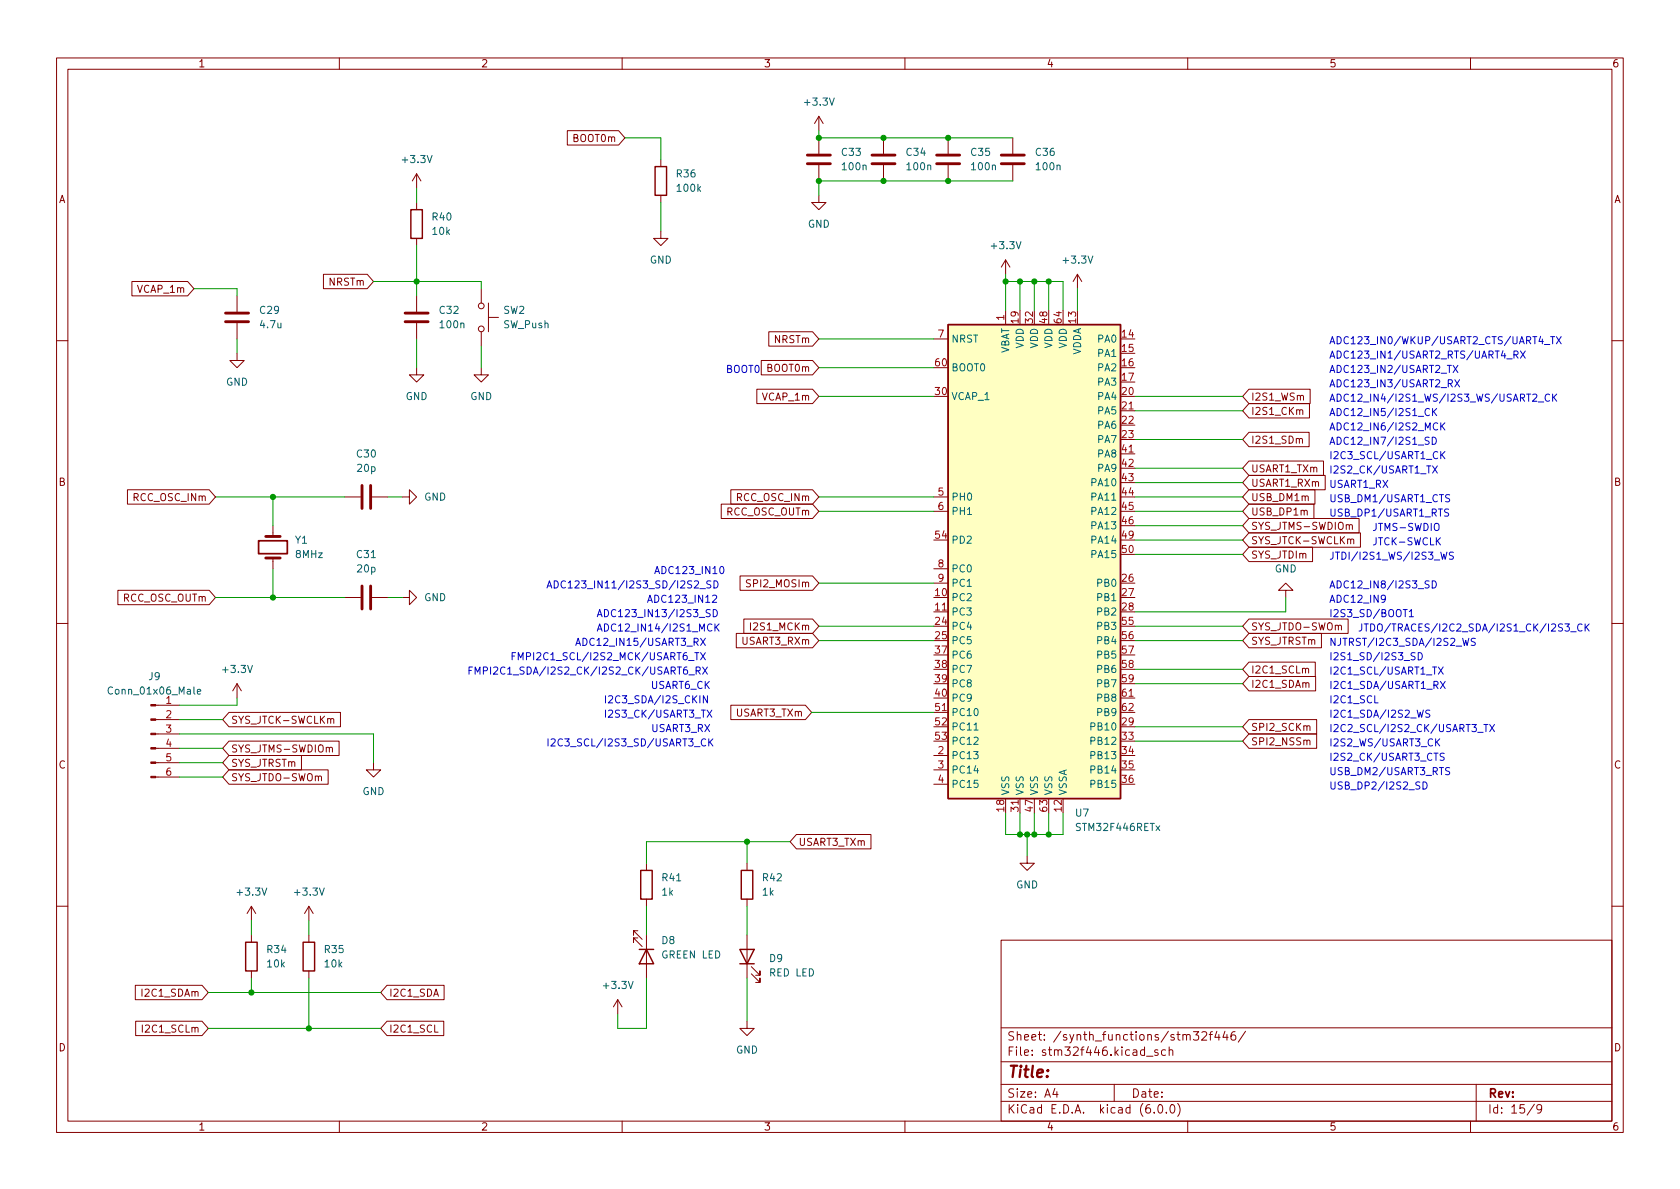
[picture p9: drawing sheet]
<svg xmlns="http://www.w3.org/2000/svg" width="297mm" height="210mm" viewBox="0 0 297 210" stroke-linecap="round" stroke-linejoin="round" font-family="sans-serif">
<g fill="none" stroke="#840000" stroke-width=".18">
<path d="M10 10.2h277v190.1h-277zM12 12.2h273v186.1h-273zM60 10.2v2M110 10.2v2M160 10.2v2M210 10.2v2M260 10.2v2M73.7 30.7v2.6M73.7 35.8v1.3M73.7 30.7l-.8 1.3M73.7 30.7l.7 1.3M100.3 23.1h9.1l1.1 1.3-1.1 1.2h-9.1z"/>
<path d="M116.8 28.2v1.3M116.8 34.5v1.3M144.8 34.5v1.3h1.2l-1.2 1.3-1.3-1.3h1.3M144.8 20.6v2.5M144.8 24.4v2.8M144.8 29.2v2.8M144.8 20.6l-.8 1.2M144.8 20.6l.7 1.2M156.2 24.4v2.8M156.2 29.2v2.8M167.6 24.4v2.8M167.6 29.2v2.8"/>
<path d="M179.1 24.4v2.8M179.1 29.2v2.8M23.3 49.8h9.9l1.1 1.2-1.1 1.3h-9.9zM41.9 52.3v2.8M41.9 57.1v2.8M57.2 48.5h7.7l1.1 1.3-1.1 1.2h-7.7zM73.7 42.2v1.2M73.7 52.3v2.8M73.7 57.1v2.8M85.1 51v2.6M85.1 58.7v2.5M86.4 56.1h1.7"/>
<path d="M86.4 53.6v5.1M116.8 40.9v1.3h1.3l-1.3 1.2-1.2-1.2h1.2M135.9 58.7h7.8l1.1 1.2-1.1 1.3h-7.8zM165.1 59.9h2.5M177.8 46l-.8 1.2M177.8 46v2.5M177.8 54.9v2.5M177.8 46l.8 1.2M190.5 48.5l-.8 1.3M190.5 48.5v2.5M190.5 48.5l.8 1.3M10 60.2h2"/>
<path d="M41.9 62.5v1.2h1.3l-1.3 1.3-1.3-1.3h1.3M73.7 65v1.3h1.2l-1.2 1.3-1.3-1.3h1.3M85.1 65v1.3h1.3l-1.3 1.3-1.3-1.3h1.3M133.8 68.8h9.9l1.1 1.3-1.1 1.3h-9.9zM134.6 63.7h9.1l1.1 1.3-1.1 1.3h-9.1zM198.1 72.6h2.6M220.8 71.4h10.7v2.5h-10.7l-1.1-1.3zM220.8 68.8h10.8v2.6h-10.8l-1.1-1.3zM220.8 76.4h10.7v2.6h-10.7l-1.1-1.3zM229.7 77.7l.2-.2 .3 .1 .1 .8M229.8 72.6l.2-.1h.3v.8M285 60.2h2"/>
<path d="M22.5 86.6h14.5l1.1 1.3-1.1 1.2h-14.5zM48.3 93v1.9M48.3 98.7v1.9M61 87.9h2.8M65.8 87.9h2.8M71.1 87.9h1.3v-1.3l1.3 1.3-1.3 1.2v-1.2M127.5 89.1h16.2l1.1 1.3-1.1 1.3h-16.2zM129.2 86.6h14.5l1.1 1.3-1.1 1.2h-14.5zM165.1 87.9h2.5M165.1 90.4h2.5M198.1 80.3h2.6M220.8 96.8h11.3v2.5h-11.3l-1.1-1.3z"/>
<path d="M220.8 89.1h11.5v2.6h-11.5l-1.1-1.3zM220.8 91.7h19.5v2.5h-19.5l-1.1-1.2zM220.8 86.6h11.7v2.5h-11.7l-1.1-1.2zM220.8 81.5h13.2v2.6h-13.2l-1.1-1.3zM220.8 94.2h19.7v2.6h-19.7l-1.1-1.3zM220.8 84.1h13.5v2.5h-13.5l-1.1-1.3zM238.6 93l.2-.2h.3v.8M238.8 95.5l.2-.2 .3 .1 .1 .8M10 110.2h2M20.8 104.4h16.2l1.1 1.3-1.1 1.2h-16.2zM61 105.7h2.8M65.8 105.7h2.8"/>
<path d="M71.1 105.7h1.3v-1.3l1.3 1.3-1.3 1.2v-1.2M130.2 112h13.5l1.1 1.3-1.1 1.2h-13.5zM130.8 101.8h12.9l1.1 1.3-1.1 1.3h-12.9zM131.5 109.5h12.2l1.1 1.2-1.1 1.3h-12.2zM165.1 108.2h2.5M165.1 100.6h2.5M165.1 103.1h2.5M220.8 119.6h11.8v2.6h-11.8l-1.1-1.3zM220.8 117.1h11.8v2.5h-11.8l-1.1-1.2zM220.8 109.5h17.6v2.5h-17.6l-1.1-1.3zM220.8 112h12.8v2.5h-12.8l-1.1-1.2zM227.3 104.4h1.3l-1.3-1.3-1.2 1.3h1.2v1.3"/>
<path d="M230.8 118.4l.2-.2h.3l.1 .8M236.6 110.7l.2-.1h.3l.1 .8M285 110.2h2M27.5 137.4h4.2M27.5 134.9h4.2M27.5 132.3h4.2M27.5 129.8h4.2M27.5 127.2h4.2M27.5 124.7h4.2M40.5 133.6h12.8v2.5h-12.8l-1.1-1.2zM40.5 136.1h17.5v2.6h-17.5l-1.1-1.3zM40.5 126h19.7v2.5h-19.7l-1.1-1.3z"/>
<path d="M40.5 131.1h19.5v2.5h-19.5l-1.1-1.3zM41.9 120.9l-.8 1.3M41.9 120.9v2.5M41.9 120.9l.8 1.3M56.3 137.4l.2-.2 .3 .1v.8M58.2 132.3l.2-.2 .3 .1 .1 .8M58.5 127.2l.2-.1h.3v.8M66 134.9v1.2h1.3l-1.3 1.3-1.2-1.3h1.2M129.2 124.7h13.2l1.1 1.3-1.1 1.2h-13.2zM165.1 133.6h2.5M165.1 136.1h2.5M165.1 138.7h2.5"/>
<path d="M165.1 126h2.5M198.1 123.4h2.6M220.8 127.2h12v2.6h-12l-1.1-1.3zM220.8 129.8h12v2.5h-12l-1.1-1.2zM231.1 128.5l.2-.2 .3 .1v.8M231.1 131.1l.2-.2h.3v.8M114.3 152.6v1.3M114.3 159v1.3M132.1 152.6v1.3M132.1 159v1.3M140.8 147.6h13.2v2.5h-13.2l-1.1-1.3zM180.3 141.2v2.6"/>
<path d="M181.6 151.4v1.2h1.3l-1.3 1.3-1.3-1.3h1.3M10 160.2h2M23.9 174.2h11.8l1.1 1.3-1.1 1.3h-11.8zM44.4 160.3v2.5M44.4 165.3v1.3M44.4 171.7v1.3M44.4 160.3l-.7 1.2M44.4 160.3l.8 1.2M54.6 160.3l-.8 1.2M54.6 160.3v2.5M54.6 165.3v1.3M54.6 171.7v1.3"/>
<path d="M54.6 160.3l.8 1.2M68.4 174.2h10.1v2.6h-10.1l-1.1-1.3zM109.2 176.8l-.7 1.2M109.2 176.8v2.5M109.2 176.8l.8 1.2M112.8 164.6h-.8v.7v-.7l1.5 1.5M112.8 165.9h-.8v.7v-.7l1.5 1.5M114.3 165.3v7.7M132.1 165.3v7.7M132.8 172.2l1.6 1.5v-.7v.7h-.8M132.8 170.9l1.6 1.6v-.8v.8h-.8M177 166.3h108v32h-108z"/>
<path d="M285 160.2h2M24 180.6h11.7l1.1 1.3-1.1 1.2h-11.7zM60 198.3v2M68.4 180.6h10.1v2.5h-10.1l-1.1-1.2zM110 198.3v2M132.1 180.6v1.3h1.2l-1.2 1.2-1.3-1.2h1.3M160 198.3v2M177 194.8h108M177 191.8h108M177 187.8h108M177 181.8h108M186.5 192.5l-.4 1h1"/>
<path d="M186.9 193v1M197 191.8v3M202.7 186.8h1.2M204.1 196.7v.1M204.7 185.7l-.3-.1-.3 .2 .1 .3 .5 .1v.4h-.6M204.9 195.4l.2-.1a.81 .81 0 0 1 .6 .7 .81 .81 0 0 1-.3 .8h-.2a.81 .81 0 0 1-.6-.6 .81 .81 0 0 1 .3-.8zM206.1 185.7l-.5-.1-.2 .3v.4l.1 .3h.6M206.2 196.7v.1M206.7 185.8l.2-.2 .4 .1 .1 .9M206.7 185.1v1.5M207.1 195.4l.1-.1a.81 .81 0 0 1 .6 .7 .81 .81 0 0 1-.3 .8h-.1a.81 .81 0 0 1-.6-.6 .81 .81 0 0 1 .3-.8zM208.2 195.1a1.72 1.72 0 0 1 0 2.3"/>
<path d="M210 198.3v2M211 182.4h.9l-.5 .6 .5 .1v.7l-.3 .1h-.4l-.2-.1M212.5 182.6l.6-.2 .2 .2 .1 .3-1 1h1M213.8 182.9h.6M214.4 182.4l-.4 .2v1.3M215.1 182.4l-.3 1h.9M215.5 182.9v1M216.6 182.4l-.4 1h.9M216.9 182.9v1M218.4 182.4a.59 .59 0 0 0-.8 .7v.5l.2 .3h.4l.2-.1 .1-.5-.1-.2-.5-.1-.3 .3M220.2 182.4l-1.3 1.9M260 198.3v2"/>
<path d="M261 191.8v6.5M271.3 195.3l-1.3 1.9M272.6 196l-.3 .3h-.3l-.3-.3 .2-.6 .4-.1 .2 .2a.99 .99 0 0 1-.3 1.3h-.3"/>
<circle cx="85.1" cy="54.1" r=".51"/>
<circle cx="85.1" cy="58.2" r=".51"/>
</g>
<path d="M45.7 95.6h5.1v2.3h-5.1z" fill="none" stroke="#840000" stroke-width=".3"/>
<g fill="none" stroke="#840000" stroke-width=".51">
<path d="M142.7 29h4.1M142.7 27.4h4.1M154.2 29h4M154.2 27.4h4M165.6 29h4.1M165.6 27.4h4.1M177 29h4.1M177 27.4h4.1M39.9 56.9h4M39.9 55.4h4M71.6 56.9h4.1M71.6 55.4h4.1"/>
<path d="M47 98.7h2.5M47 94.9h2.5M64 85.8v4.1M65.5 85.8v4.1M64 103.6v4.1M65.5 103.6v4.1"/>
</g>
<path d="M72.6 37.1h2.1v5.1h-2.1zM115.8 29.5h2.1v5h-2.1zM167.6 57.4h30.5v83.8h-30.5zM113.3 153.9h2v5.1h-2zM131.1 153.9h2v5.1h-2zM43.4 166.6h2.1v5.1h-2.1zM53.6 166.6h2v5.1h-2zM113 167.9h2.6M114.3 167.9l1.3 2.5h-2.6zM130.8 167.9h2.5l-1.2 2.5zM130.8 170.4h2.5" fill="none" stroke="#840000" stroke-width=".25"/>
<g fill="#840000" stroke="#840000" stroke-width=".18">
<path d="M26.7 137.3h.8v.2h-.8z"/>
<path d="M26.7 134.7h.8v.3h-.8z"/>
<path d="M26.7 132.2h.8v.3h-.8z"/>
<path d="M26.7 129.7h.8v.2h-.8z"/>
<path d="M26.7 127.1h.8v.3h-.8z"/>
<path d="M26.7 124.6h.8v.2h-.8z"/>
</g>
<path d="M34.9 122.3l.6-.1-.1-.2-.3-.1-.2 .2 .1 .6h.4M172.2 129.1h.7" fill="none" stroke="#006464" stroke-width=".18"/>
<path d="M167.6 57.4h30.5v83.8h-30.5z" fill="#ffffc2" stroke="#ffffc2" stroke-width=".18"/>
<g fill="none" stroke="#0000c2" stroke-width=".18">
<path d="M274.2 59.5h.7M274.5 59.5v1.3M275.2 59.5l.8 1.3M276 59.5l-.8 1.3M252.7 77.4l-.5-.1-.2 .1v.4l.6 .2 .1 .3-.3 .3-.4-.1M252.7 72.3a.6 .6 0 0 0-.8 .5 .6 .6 0 0 0 .6 .7l.2-.1M253.2 77.3a.64 .64 0 0 1 .8 .6 .64 .64 0 0 1-.8 .7zM253.3 72.2v1.3M253.5 72.8l.5 .7M254 72.2l-.7 .8M254.2 74.9a.6 .6 0 0 0-.8 .4 .6 .6 0 0 0 .6 .7l.2-.1M254.7 74.8v1.2"/>
<path d="M254.7 79.8v1.3M254.9 75.3l.6 .7M255.5 79.8l-.8 .8M255.5 74.8l-.8 .7M256.9 64.6l.9 1.3M257.2 67.1l.9 1.3M257.8 64.6l-.9 1.3M258.1 67.1l-.9 1.3M267.7 62.7h.6l.1-.2-.1-.3-.6-.1v1.2M268 62.7l.4 .6M268.8 62.1l.9 1.2M269.7 62.1l-.9 1.2"/>
<path d="M272 71.1h.9M273.1 60.9h.9M274 69.8a.6 .6 0 0 0-.9 .4 .6 .6 0 0 0 .6 .8l.3-.2M274.5 69.7v1.3M274.7 70.2l.5 .8M275.2 69.7l-.7 .7M253.3 82.4l.8 1.3M253.7 92.7l.2-.2a.43 .43 0 0 1 .5 .5v.4a.42 .42 0 0 1-.4 .4 .42 .42 0 0 1-.4-.4zM254.1 82.4l-.8 1.3M254.1 95.6l.6 .8M254.7 95.1l-.7 .7M254.7 97.6l.3 1.3 .3-.9 .2 .9 .3-1.3"/>
<path d="M254.9 80.4l.6 .7M256.1 90.1l-.5-.1-.2 .3 .1 .3 .6 .2v.4l-.2 .1-.5-.1M256.3 87.5h-.5l-.2 .1v.4l.6 .2 .1 .3-.2 .2h-.5M257 97.7l-.5-.1-.2 .1v.4l.6 .3 .1 .3-.3 .2-.4-.1M121.5 117.9l-.4 .1a.86 .86 0 0 0 0 1.2l.4-.1 .1-.4-.3-.3h-.2l-.3 .3M121.8 116.8h.9M121.8 119.3h1M122.8 115.4h.8M123.1 118.6h.6l.1-.2v-.3l-.7-.2v1.3M123.2 115.4v1.3M123.4 118.6l.4 .6M123.8 104.1h.9"/>
<path d="M123.9 115.4l.8 1.3M123.9 112.9l.8 1.2M124.2 117.9l.9 1.3M124.7 115.4l-.8 1.3M124.7 112.9l-.8 1.2M125.1 117.9l-.9 1.3M125.6 107.8h-.5l-.2 .1v.4l.5 .2 .2 .3-.3 .3-.5-.1M125.7 102.8l-.5-.1-.2 .1v.4l.6 .2 .1 .3-.3 .3-.4-.1M125.9 110.4a.6 .6 0 0 0-.9 .5 .6 .6 0 0 0 .6 .7l.3-.1M126 105.4l.5-.2 .2 .4-.8 .9h.8M126.1 107.8a.64 .64 0 0 1 .7 .6 .64 .64 0 0 1-.7 .7zM126.2 102.7a.64 .64 0 0 1 .8 .6 .64 .64 0 0 1-.8 .7z"/>
<path d="M126.4 110.3v1.3M126.6 110.9l.5 .7M127.1 110.3l-.7 .8M127.4 100.3l.2-.1a.68 .68 0 0 1 .4 .6 .68 .68 0 0 1-.4 .6l-.2-.1-.1-.3zM244.9 105.8l-.2 .2h-.2l-.3-.2 .1-.5 .4-.1 .2 .2a.84 .84 0 0 1-.3 1.1h-.3M248.1 107.8h.7M249.2 108.2l.3-.4v1.3M249.2 109.1h.7M250.2 115.5l-.5-.1-.2 .1v.4l.6 .2 .1 .3-.2 .3-.5-.1M250.8 115.4a.64 .64 0 0 1 .7 .6 .64 .64 0 0 1-.7 .7zM252.7 102.8l-.5-.1-.2 .1v.4l.6 .2 .1 .3-.3 .3-.4-.1M253.2 102.7a.64 .64 0 0 1 .8 .6 .64 .64 0 0 1-.8 .7z"/>
<path d="M254.3 117.9l.9 1.3M255.2 117.9l-.9 1.3M258.6 112.9l.3 1.2 .3-.9 .2 .9 .3-1.2M260.9 112.9h-.5l-.2 .1v.4l.5 .2 .2 .3-.3 .2h-.5M276.7 110.3h.8l-.4 .5 .3 .1v.6l-.2 .1-.5-.1M277.7 111.7h1M279.7 110.4a.6 .6 0 0 0-.8 .5 .6 .6 0 0 0 .6 .7l.2-.1M280.3 110.3v1.3M280.4 110.9l.6 .7M281 110.3l-.7 .8M124.8 130.8a.6 .6 0 0 0-.9 .4 .6 .6 0 0 0 .6 .7l.3-.1M125 125.6l.9 1.2"/>
<path d="M125.1 123v1.3l-.7-1.3v1.3M125.3 130.6v1.3M125.5 131.2l.5 .7M125.9 125.6l-.9 1.2M126 130.6l-.7 .8M251.6 138.3a.64 .64 0 0 1 .7 .6 .64 .64 0 0 1-.7 .6zM252.8 125.6h-.5l-.2 .2 .1 .3 .5 .3v.3l-.1 .1h-.5M254 131.2l.6 .7M254.6 130.6l-.8 .8M254.7 120.5l.8 1.3M255.3 133.2h-.4l-.2 .1v.4l.5 .2 .1 .3-.2 .3-.5-.1M255.5 120.5l-.8 1.3"/>
<path d="M256.3 135.8l-.5-.1-.2 .1v.4l.6 .3 .1 .3-.2 .2-.5-.1M261.3 129.5h.9M262.4 128.1h.7M262.7 128.1v1.3M263.4 128.1l.8 1.3M264.2 128.1l-.8 1.3"/>
</g>
<g fill="none" stroke="#009600" stroke-width=".18">
<path d="M73.7 33.3v2.5M110.5 24.4h6.3v3.8M116.8 35.8v5.1M144.8 23.1v1.3h34.3M179.1 32h-34.3v2.5M34.3 51h7.6v1.3M41.9 59.9v2.6M66 49.8h19.1v1.2M73.7 43.4v8.9M73.7 59.9v5.1M144.8 59.9h20.3M177.8 49.8h10.2v5.1"/>
<path d="M177.8 48.5v6.4M180.3 49.8v5.1M182.9 49.8v5.1M185.4 49.8v5.1M190.5 51v3.9M85.1 61.2v3.8M144.8 70.1h20.3M144.8 65h20.3M200.7 70.1h19M200.7 72.6h19M200.7 77.7h19M38.1 87.9h22.9"/>
<path d="M48.3 87.9v5.1M68.6 87.9h2.5M144.8 87.9h20.3M144.8 90.4h20.3M200.7 87.9h19M200.7 85.3h19M200.7 90.4h19M200.7 82.8h19M200.7 93h19M200.7 95.5h19M200.7 98h19M38.1 105.7h22.9"/>
<path d="M48.3 100.6v5.1M68.6 105.7h2.5M144.8 110.7h20.3M144.8 113.3h20.3M144.8 103.1h20.3M200.7 110.7h19M200.7 113.3h19M200.7 118.4h19M227.3 105.7v2.5h-26.6M31.7 137.4h7.7M31.7 127.2h7.7M31.7 134.9h7.7"/>
<path d="M31.7 132.3h7.7M31.7 129.8h34.3v5.1M41.9 123.4v1.3h-10.2M143.5 126h21.6M200.7 128.5h19M200.7 120.9h19M200.7 131.1h19M132.1 148.8v3.8M139.7 148.8h-25.4v3.8M177.8 143.8v3.8h10.2v-3.8M180.3 143.8v3.8M181.6 147.6v3.8"/>
<path d="M182.9 143.8v3.8M185.4 143.8v3.8M36.8 175.5h30.5M44.4 162.8v2.5M44.4 173v2.5M54.6 162.8v2.5M54.6 173v8.9M114.3 173v8.9h-5.1v-2.6M114.3 160.3v5M132.1 160.3v5M132.1 173v7.6M36.8 181.9h30.5"/>
</g>
<g fill="#009600" stroke="#009600" stroke-width=".18">
<circle cx="48.3" cy="105.7" r=".46"/>
<circle cx="48.3" cy="87.9" r=".46"/>
<circle cx="73.7" cy="49.8" r=".46"/>
<circle cx="180.3" cy="147.6" r=".46"/>
<circle cx="185.4" cy="147.6" r=".46"/>
<circle cx="182.9" cy="147.6" r=".46"/>
<circle cx="132.1" cy="148.8" r=".46"/>
<circle cx="181.6" cy="147.6" r=".46"/>
<circle cx="177.8" cy="49.8" r=".46"/>
<circle cx="180.3" cy="49.8" r=".46"/>
<circle cx="156.2" cy="32" r=".46"/>
<circle cx="167.6" cy="32" r=".46"/>
<circle cx="156.2" cy="24.4" r=".46"/>
<circle cx="144.8" cy="32" r=".46"/>
<circle cx="144.8" cy="24.4" r=".46"/>
<circle cx="182.9" cy="49.8" r=".46"/>
<circle cx="167.6" cy="24.4" r=".46"/>
<circle cx="44.4" cy="175.5" r=".46"/>
<circle cx="54.6" cy="181.9" r=".46"/>
<circle cx="185.4" cy="49.8" r=".46"/>
</g>
<text font-size="2.8" fill="#840000" x="178" y="190.6">Title:</text>
<g font-size="2.1" fill="#840000">
<text x="178" y="184">Sheet: /synth_functions/stm32f446/</text>
<text x="178" y="186.7">File: stm32f446.kicad_sch</text>
<text x="178" y="196.9">KiCad E.D.A. kicad (6.0.0)</text>
<text x="178" y="194.1">Size: A4</text>
<text x="200" y="194.1">Date:</text>
<text x="263" y="194.1">Rev:</text>
<text x="263" y="196.9">Id: 15/9</text>
</g>
<g font-size="1.8" fill="#840000">
<text x="35" y="11.9">1</text>
<text x="85" y="11.9">2</text>
<text x="135" y="11.9">3</text>
<text x="185" y="11.9">4</text>
<text x="235" y="11.9">5</text>
<text x="285" y="11.9">6</text>
<text x="101.4" y="25.1">BOOT0m</text>
<text x="10.3" y="35.9">A</text>
<text x="285.3" y="35.9">A</text>
<text x="24.4" y="51.8">VCAP_1m</text>
<text x="58.2" y="50.5">NRSTm</text>
<text x="135.7" y="65.7">BOOT0m</text>
<text x="137" y="60.7">NRSTm</text>
<text x="134.9" y="70.8">VCAP_1m</text>
<text x="221.1" y="70.8">I2S1_WSm</text>
<text x="221.1" y="73.4">I2S1_CKm</text>
<text x="221.1" y="78.4">I2S1_SDm</text>
<text x="221.1" y="83.5">USART1_TXm</text>
<text x="10.3" y="85.9">B</text>
<text x="23.7" y="88.6">RCC_OSC_INm</text>
<text x="130.4" y="88.6">RCC_OSC_INm</text>
<text x="221.1" y="88.6">USB_DM1m</text>
<text x="221.1" y="86.1">USART1_RXm</text>
<text x="285.3" y="85.9">B</text>
<text x="128.4" y="91.1">RCC_OSC_OUTm</text>
<text x="221.1" y="91.1">USB_DP1m</text>
<text x="221.1" y="93.7">SYS_JTMS-SWDIOm</text>
<text x="221.1" y="98.8">SYS_JTDIm</text>
<text x="221.1" y="96.2">SYS_JTCK-SWCLKm</text>
<text x="21.7" y="106.4">RCC_OSC_OUTm</text>
<text x="132.4" y="103.8">SPI2_MOSIm</text>
<text x="133.1" y="111.5">I2S1_MCKm</text>
<text x="221.1" y="111.5">SYS_JTDO-SWOm</text>
<text x="131.3" y="114">USART3_RXm</text>
<text x="221.1" y="119.1">I2C1_SCLm</text>
<text x="221.1" y="114">SYS_JTRSTm</text>
<text x="221.1" y="121.6">I2C1_SDAm</text>
<text x="40.8" y="128">SYS_JTCK-SWCLKm</text>
<text x="130.2" y="126.7">USART3_TXm</text>
<text x="221.1" y="129.2">SPI2_SCKm</text>
<text x="221.1" y="131.8">SPI2_NSSm</text>
<text x="10.3" y="135.9">C</text>
<text x="40.8" y="135.6">SYS_JTRSTm</text>
<text x="40.8" y="133.1">SYS_JTMS-SWDIOm</text>
<text x="285.3" y="135.9">C</text>
<text x="40.8" y="138.1">SYS_JTDO-SWOm</text>
<text x="141.1" y="149.6">USART3_TXm</text>
<text x="25.4" y="176.2">I2C1_SDAm</text>
<text x="68.7" y="176.2">I2C1_SDA</text>
<text x="10.3" y="185.9">D</text>
<text x="25.6" y="182.6">I2C1_SCLm</text>
<text x="68.7" y="182.6">I2C1_SCL</text>
<text x="285.3" y="185.9">D</text>
<text x="35" y="199.9">1</text>
<text x="85" y="199.9">2</text>
<text x="135" y="199.9">3</text>
<text x="185" y="199.9">4</text>
<text x="235" y="199.9">5</text>
<text x="285" y="199.9">6</text>
</g>
<g font-size="1.8" fill="#006464">
<text x="142.4" y="18.7">+3.3V</text>
<text x="71.3" y="28.8">+3.3V</text>
<text x="148.9" y="27.6">C33</text>
<text x="160.3" y="27.6">C34</text>
<text x="171.8" y="27.6">C35</text>
<text x="183.2" y="27.6">C36</text>
<text x="119.7" y="31.4">R36</text>
<text x="119.8" y="33.9">100k</text>
<text x="149" y="30.1">100n</text>
<text x="160.5" y="30.1">100n</text>
<text x="171.9" y="30.1">100n</text>
<text x="183.3" y="30.1">100n</text>
<text x="76.5" y="39">R40</text>
<text x="76.5" y="41.5">10k</text>
<text x="142.8" y="40.3">GND</text>
<text x="114.9" y="46.6">GND</text>
<text x="175.5" y="44.1">+3.3V</text>
<text x="188.2" y="46.6">+3.3V</text>
<text x="46" y="55.5">C29</text>
<text x="46.1" y="58">4.7u</text>
<text x="77.8" y="55.5">C32</text>
<text x="77.9" y="58">100n</text>
<text x="89" y="55.5">SW2</text>
<text x="89" y="58">SW_Push</text>
<text x="168.1" y="65.7">BOOT0</text>
<text x="168.1" y="60.6">NRST</text>
<text x="178.4" y="62.7" transform="rotate(-90 178.4 62.7)">VBAT</text>
<text x="181" y="61.6" transform="rotate(-90 181 61.6)">VDD</text>
<text x="183.5" y="61.6" transform="rotate(-90 183.5 61.6)">VDD</text>
<text x="186.1" y="61.6" transform="rotate(-90 186.1 61.6)">VDD</text>
<text x="188.6" y="61.6" transform="rotate(-90 188.6 61.6)">VDD</text>
<text x="191.1" y="62.9" transform="rotate(-90 191.1 62.9)">VDDA</text>
<text x="194.2" y="60.6">PA0</text>
<text x="194.2" y="63.1">PA1</text>
<text x="194.2" y="65.7">PA2</text>
<text x="39.9" y="68.2">GND</text>
<text x="71.7" y="70.7">GND</text>
<text x="83.1" y="70.7">GND</text>
<text x="168.1" y="70.7">VCAP_1</text>
<text x="194.2" y="68.2">PA3</text>
<text x="194.2" y="70.7">PA4</text>
<text x="194.2" y="73.3">PA5</text>
<text x="194.2" y="75.8">PA6</text>
<text x="63.1" y="80.9">C30</text>
<text x="63.2" y="83.4">20p</text>
<text x="194.2" y="78.4">PA7</text>
<text x="194.2" y="80.9">PA8</text>
<text x="194.2" y="83.4">PA9</text>
<text x="75" y="88.5">GND</text>
<text x="168.1" y="88.5">PH0</text>
<text x="193.2" y="86">PA10</text>
<text x="193.2" y="88.5">PA11</text>
<text x="168.1" y="91.1">PH1</text>
<text x="193.2" y="91.1">PA12</text>
<text x="193.2" y="93.6">PA13</text>
<text x="52.2" y="96.1">Y1</text>
<text x="52.3" y="98.7">8MHz</text>
<text x="63.1" y="98.7">C31</text>
<text x="63.2" y="101.2">20p</text>
<text x="168.1" y="96.1">PD2</text>
<text x="168.1" y="101.2">PC0</text>
<text x="193.2" y="96.1">PA14</text>
<text x="193.2" y="98.7">PA15</text>
<text x="225.4" y="101.2">GND</text>
<text x="75" y="106.3">GND</text>
<text x="168.1" y="106.3">PC2</text>
<text x="168.1" y="103.8">PC1</text>
<text x="194.2" y="103.8">PB0</text>
<text x="194.2" y="106.3">PB1</text>
<text x="168.1" y="108.8">PC3</text>
<text x="168.1" y="111.4">PC4</text>
<text x="168.1" y="113.9">PC5</text>
<text x="194.2" y="108.8">PB2</text>
<text x="194.2" y="111.4">PB3</text>
<text x="194.2" y="113.9">PB4</text>
<text x="39.6" y="119">+3.3V</text>
<text x="168.1" y="116.5">PC6</text>
<text x="168.1" y="119">PC7</text>
<text x="194.2" y="116.5">PB5</text>
<text x="194.2" y="119">PB6</text>
<text x="19.6" y="122.8">Conn_01x06_Male</text>
<text x="26.3" y="120.3">J9</text>
<text x="168.1" y="121.5">PC8</text>
<text x="168.1" y="124.1">PC9</text>
<text x="194.2" y="121.5">PB7</text>
<text x="194.2" y="124.1">PB8</text>
<text x="168.1" y="126.6">PC10</text>
<text x="168.1" y="129.2">PC11</text>
<text x="168.1" y="131.7">PC12</text>
<text x="193.2" y="129.2">PB10</text>
<text x="193.2" y="131.7">PB12</text>
<text x="194.2" y="126.6">PB9</text>
<text x="168.1" y="134.2">PC13</text>
<text x="168.1" y="136.8">PC14</text>
<text x="193.2" y="134.2">PB13</text>
<text x="193.2" y="136.8">PB14</text>
<text x="64.1" y="140.6">GND</text>
<text x="168.1" y="139.3">PC15</text>
<text x="178.4" y="140.7" transform="rotate(-90 178.4 140.7)">VSS</text>
<text x="181" y="140.7" transform="rotate(-90 181 140.7)">VSS</text>
<text x="183.5" y="140.7" transform="rotate(-90 183.5 140.7)">VSS</text>
<text x="186.1" y="140.7" transform="rotate(-90 186.1 140.7)">VSS</text>
<text x="188.6" y="140.7" transform="rotate(-90 188.6 140.7)">VSSA</text>
<text x="193.2" y="139.3">PB15</text>
<text x="190.2" y="144.4">U7</text>
<text x="190.5" y="146.9">STM32F446RETx</text>
<text x="117.1" y="155.8">R41</text>
<text x="134.9" y="155.8">R42</text>
<text x="42.1" y="158.4">+3.3V</text>
<text x="52.3" y="158.4">+3.3V</text>
<text x="117.1" y="158.4">1k</text>
<text x="134.8" y="158.4">1k</text>
<text x="179.6" y="157.1">GND</text>
<text x="117" y="166.9">D8</text>
<text x="47.3" y="168.5">R34</text>
<text x="47.3" y="171.1">10k</text>
<text x="57.5" y="168.5">R35</text>
<text x="57.5" y="171.1">10k</text>
<text x="117.1" y="169.5">GREEN LED</text>
<text x="136.1" y="170.1">D9</text>
<text x="136.1" y="172.7">RED LED</text>
<text x="106.9" y="174.9">+3.3V</text>
<text x="130.1" y="186.3">GND</text>
</g>
<g font-size="1.8" fill="#a90000">
<text x="165.9" y="59.7">7</text>
<text x="177.5" y="56.6" transform="rotate(-90 177.5 56.6)">1</text>
<text x="180.1" y="57.1" transform="rotate(-90 180.1 57.1)">19</text>
<text x="182.6" y="57.1" transform="rotate(-90 182.6 57.1)">32</text>
<text x="185.2" y="57.1" transform="rotate(-90 185.2 57.1)">48</text>
<text x="187.7" y="57.1" transform="rotate(-90 187.7 57.1)">64</text>
<text x="190.2" y="57.1" transform="rotate(-90 190.2 57.1)">13</text>
<text x="198.4" y="59.7">14</text>
<text x="165.4" y="64.8">60</text>
<text x="198.4" y="62.2">15</text>
<text x="198.4" y="64.8">16</text>
<text x="165.4" y="69.8">30</text>
<text x="198.4" y="67.3">17</text>
<text x="198.4" y="69.8">20</text>
<text x="198.4" y="72.4">21</text>
<text x="198.4" y="74.9">22</text>
<text x="198.4" y="77.5">23</text>
<text x="198.4" y="80">41</text>
<text x="198.4" y="82.5">42</text>
<text x="165.9" y="87.6">5</text>
<text x="198.4" y="85.1">43</text>
<text x="198.4" y="87.6">44</text>
<text x="165.4" y="95.2">54</text>
<text x="165.9" y="90.2">6</text>
<text x="198.4" y="90.2">45</text>
<text x="198.4" y="92.7">46</text>
<text x="198.4" y="95.2">49</text>
<text x="165.9" y="100.3">8</text>
<text x="198.4" y="97.8">50</text>
<text x="165.4" y="105.4">10</text>
<text x="165.4" y="107.9">11</text>
<text x="165.9" y="102.9">9</text>
<text x="198.4" y="102.9">26</text>
<text x="198.4" y="105.4">27</text>
<text x="198.4" y="107.9">28</text>
<text x="165.4" y="110.5">24</text>
<text x="165.4" y="113">25</text>
<text x="198.4" y="110.5">55</text>
<text x="198.4" y="113">56</text>
<text x="165.4" y="115.6">37</text>
<text x="165.4" y="118.1">38</text>
<text x="198.4" y="115.6">57</text>
<text x="198.4" y="118.1">58</text>
<text x="29.4" y="124.5">1</text>
<text x="165.4" y="120.6">39</text>
<text x="165.4" y="123.2">40</text>
<text x="165.4" y="125.7">51</text>
<text x="198.4" y="120.6">59</text>
<text x="198.4" y="123.2">61</text>
<text x="198.4" y="125.7">62</text>
<text x="29.4" y="127">2</text>
<text x="29.4" y="129.5">3</text>
<text x="165.4" y="128.3">52</text>
<text x="165.4" y="130.8">53</text>
<text x="198.4" y="128.3">29</text>
<text x="198.4" y="130.8">33</text>
<text x="29.4" y="132.1">4</text>
<text x="29.4" y="134.6">5</text>
<text x="29.4" y="137.2">6</text>
<text x="165.9" y="133.3">2</text>
<text x="165.9" y="135.9">3</text>
<text x="198.4" y="133.3">34</text>
<text x="198.4" y="135.9">35</text>
<text x="165.9" y="138.4">4</text>
<text x="177.5" y="143.5" transform="rotate(-90 177.5 143.5)">18</text>
<text x="180.1" y="143.5" transform="rotate(-90 180.1 143.5)">31</text>
<text x="182.6" y="143.5" transform="rotate(-90 182.6 143.5)">47</text>
<text x="185.2" y="143.5" transform="rotate(-90 185.2 143.5)">63</text>
<text x="187.7" y="143.5" transform="rotate(-90 187.7 143.5)">12</text>
<text x="198.4" y="138.4">36</text>
</g>
<g font-size="1.8" fill="#0000c2">
<text x="128.3" y="65.9">BOOT0</text>
<text x="234.9" y="60.9">ADC123_IN0/WKUP/USART2_CTS/UART4_TX</text>
<text x="234.9" y="65.9">ADC123_IN2/USART2_TX</text>
<text x="234.9" y="63.4">ADC123_IN1/USART2_RTS/UART4_RX</text>
<text x="234.9" y="68.5">ADC123_IN3/USART2_RX</text>
<text x="234.9" y="71">ADC12_IN4/I2S1_WS/I2S3_WS/USART2_CK</text>
<text x="234.9" y="73.6">ADC12_IN5/I2S1_CK</text>
<text x="234.9" y="76.1">ADC12_IN6/I2S2_MCK</text>
<text x="234.9" y="83.7">I2S2_CK/USART1_TX</text>
<text x="234.9" y="78.6">ADC12_IN7/I2S1_SD</text>
<text x="234.9" y="81.2">I2C3_SCL/USART1_CK</text>
<text x="234.9" y="86.3">USART1_RX</text>
<text x="234.9" y="88.8">USB_DM1/USART1_CTS</text>
<text x="234.9" y="91.3">USB_DP1/USART1_RTS</text>
<text x="242.6" y="93.9">JTMS-SWDIO</text>
<text x="115.6" y="101.5">ADC123_IN10</text>
<text x="234.9" y="99">JTDI/I2S1_WS/I2S3_WS</text>
<text x="242.6" y="96.4">JTCK-SWCLK</text>
<text x="96.5" y="104">ADC123_IN11/I2S3_SD/I2S2_SD</text>
<text x="114.3" y="106.6">ADC123_IN12</text>
<text x="234.9" y="104">ADC12_IN8/I2S3_SD</text>
<text x="234.9" y="106.6">ADC12_IN9</text>
<text x="105.4" y="111.7">ADC12_IN14/I2S1_MCK</text>
<text x="105.4" y="109.1">ADC123_IN13/I2S3_SD</text>
<text x="234.9" y="109.1">I2S3_SD/BOOT1</text>
<text x="240" y="111.7">JTDO/TRACES/I2C2_SDA/I2S1_CK/I2S3_CK</text>
<text x="82.5" y="119.3">FMPI2C1_SDA/I2S2_CK/I2S2_CK/USART6_RX</text>
<text x="90.2" y="116.7">FMPI2C1_SCL/I2S2_MCK/USART6_TX</text>
<text x="101.6" y="114.2">ADC12_IN15/USART3_RX</text>
<text x="234.9" y="119.3">I2C1_SCL/USART1_TX</text>
<text x="234.9" y="114.2">NJTRST/I2C3_SDA/I2S2_WS</text>
<text x="234.9" y="116.7">I2S1_SD/I2S3_SD</text>
<text x="106.7" y="124.4">I2C3_SDA/I2S_CKIN</text>
<text x="115.1" y="121.8">USART6_CK</text>
<text x="234.9" y="124.4">I2C1_SCL</text>
<text x="234.9" y="121.8">I2C1_SDA/USART1_RX</text>
<text x="96.5" y="132">I2C3_SCL/I2S3_SD/USART3_CK</text>
<text x="106.7" y="126.9">I2S3_CK/USART3_TX</text>
<text x="115.2" y="129.4">USART3_RX</text>
<text x="234.9" y="132">I2S2_WS/USART3_CK</text>
<text x="234.9" y="126.9">I2C1_SDA/I2S2_WS</text>
<text x="234.9" y="129.4">I2C2_SCL/I2S2_CK/USART3_TX</text>
<text x="234.9" y="134.5">I2S2_CK/USART3_CTS</text>
<text x="234.9" y="137.1">USB_DM2/USART3_RTS</text>
<text x="234.9" y="139.6">USB_DP2/I2S2_SD</text>
</g>
</svg>
